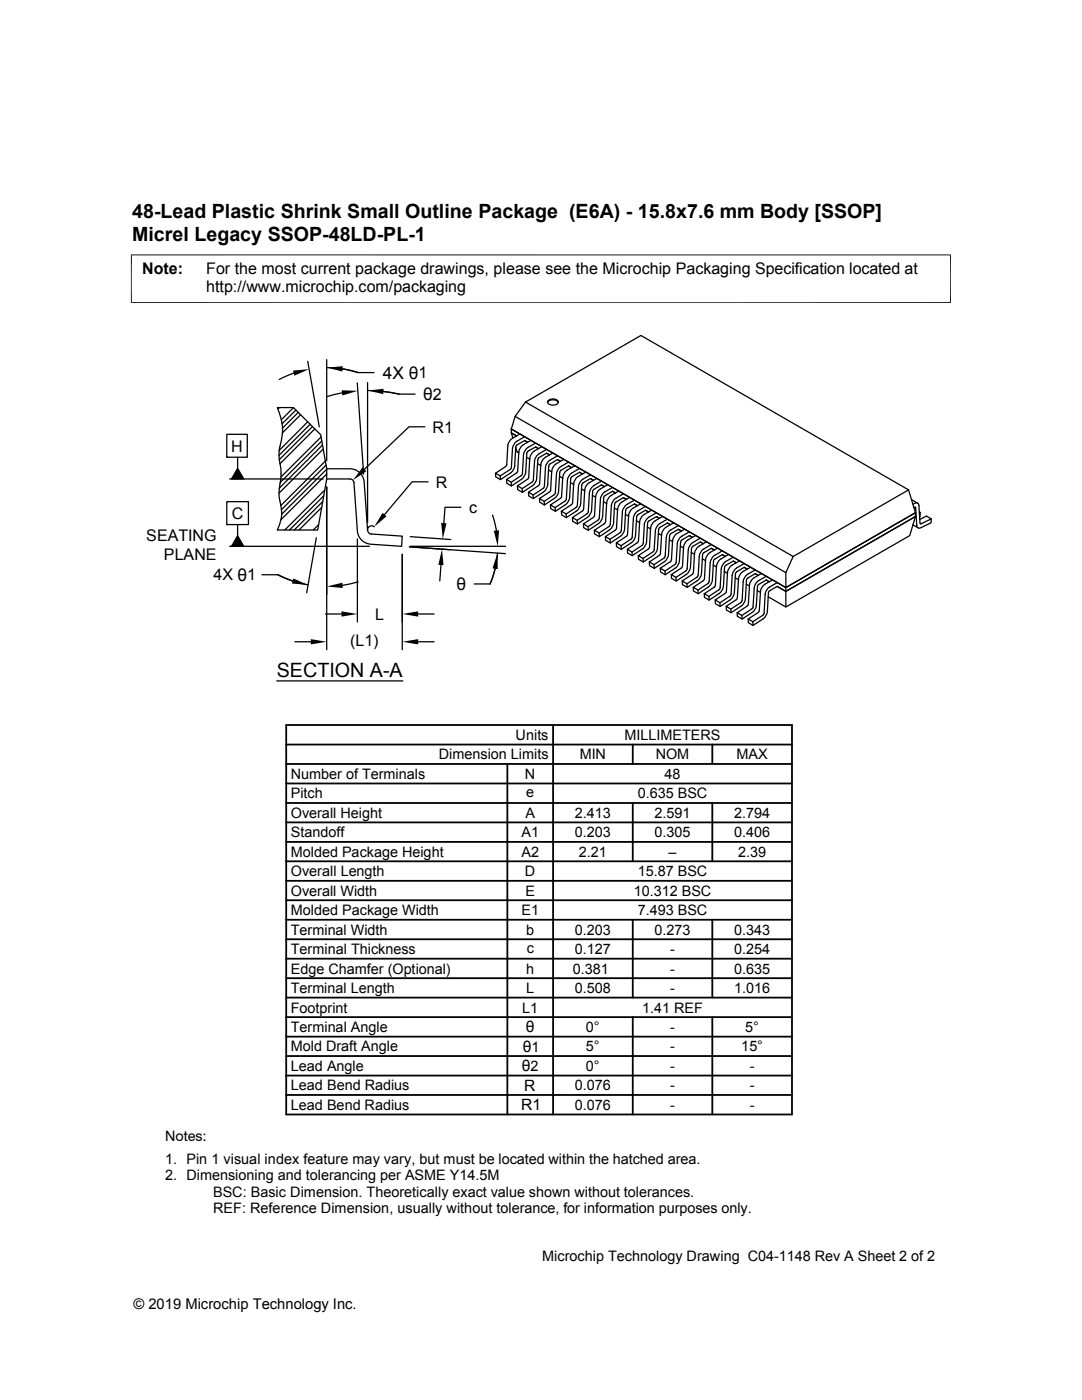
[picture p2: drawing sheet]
<svg xmlns="http://www.w3.org/2000/svg" width="216mm" height="279mm" viewBox="0 0 216 279" stroke-linecap="round" stroke-linejoin="round" font-family="sans-serif">
<g fill="none" stroke="#000" stroke-width=".25">
<path d="M58.6 74.5l-2.9 1.2M61.4 72.1l2.3 13.1M65.2 73.4h1.3a19.8 19.8 0 0 1 5 1M65.2 71.8v20.2M68.2 78.4l-3 .8M68.3 73.6l3.1 .8M71.3 76.4l1.3 18.2M71.5 74.4h3.1M73.3 76.3v27.9M73.3 77.9a29.6 29.6 0 0 1 6.4 .8h3.1M76.5 78.1l3.1 .6M45.3 86.7h4v4.5h-4z"/>
<path d="M45.3 91.2h.1M45.8 95.6h18.7M47.4 91.2v2.3M47.4 93.5l1.2 2.1h-2.4zM55.4 81.3h3.1l5.5 5.5 1.2 6.8v2l-1.8 10.2h-8a8 8 0 0 0 .3-6.5v-1.8a12 12 0 0 0 0-5.9 8.4 8.4 0 0 1 .5-3.7 9.9 9.9 0 0 0-.8-6.6zM55.8 81.3l-.3 .3M58.6 81.3l-2.5 2.5M59.1 81.8l-2.8 2.8M59.5 82.3l-3.1 3.1M60 82.8l-3.6 3.6M61.4 84.2l-5.7 5.7M61.9 84.7l-6.2 6.2"/>
<path d="M62.4 85.1l-6.7 6.6M62.8 85.6l-6.9 6.9M64.1 87.2l-8 8M64.2 88l-8.3 8.3M64.3 88.8l-8.6 8.6M64.5 89.6l-8.8 8.8M64.6 99l-6.8 6.8M64.8 97.8l-8 8M64.9 92l-8.9 8.9M65.1 92.8l-8.9 8.9M65.2 93.6h4.6a2.84 2.84 0 0 1 2.9 2.6l.6 9.6M65.2 95.6h4.6l.5 .1 .3 .4 .7 9.9a2.85 2.85 0 0 0 2.7 2.6l6.1 .4 .2-2-6.2-.4-.4-.2-.4-.6"/>
<path d="M65.2 94.6l-9.1 9.1M65.2 93.6l-9 9M65.2 97.2v32.5M84.8 85.2h-3.2l-8.9 8.5M85.4 96.2h-3.2l-5.5 6.5M102 85.6l54.8 31.7v.7M102 85.6v.8l1.1 .6-1.1-.6 .3 1M102 85.6l54.8 31.7 25.9-15M102.8 83.1l-.8 2.5M102.9 89.3l.3 .9 .3 .2M103.7 86.6l-1.6 1-.7 .9-.3 4.4-2.2 1.5 .9 .6 .1 .7M104.7 87.2l-1.7 .9-.6 .9-.4 4.5-2.2 1.5"/>
<path d="M104.9 80.2l-2.1 2.9 54 31.2 1.5-3.2-53.4-30.9 23-13.2 53.4 30.8-23 13.3M105.1 91.3l.6 .3M105.3 88.3l-.6-.4-1.7 1.1-.3 4.1-.3 .7-.4 .5-2.1 1.4-1-.5v-.8M105.9 87.9l-1.6 1-.6 .8-.5 4.5-2.1 1.5 .9 .5v.8M106.9 88.4l-1.7 1-.6 .9-.4 4.4-2.2 1.5M107.3 92.5l.6 .4M107.5 89.5l-.6-.3-1.7 1-.3 4.2-.7 1.1-2.2 1.5-.9-.6v-.7M108.1 89.2l-1.7 .9-.6 .9-.4 4.5-2.1 1.5 .9 .5v.8M109.1 89.7l-1.7 1-.6 .8-.4 4.5-2.2 1.5M109.3 80a1.15 1.15 0 0 1 1.1-.5 1.15 1.15 0 0 1 1 .8 1.3 1.3 0 0 1-2.1 0zM109.5 93.8l.6 .4M109.7 90.8l-.6-.4-1.7 1-.3 4.3-.3 .6-.4 .5-2.2 1.5-.9-.6v-.7"/>
<path d="M110.3 90.4l-1.7 1-.6 .8-.4 4.5-2.1 1.5 .9 .6v.7M111.3 91l-1.7 .9-.6 .9-.5 4.5-2.1 1.5M111.4 80.3a1.28 1.28 0 0 0-2.1 0M111.7 95.1l.6 .3M111.8 92.1l-.5-.4-1.6 .9-.2 .3-.2 4-.7 1.2-2.2 1.4-.9-.5v-.8M112.5 91.7l-1.7 1-.6 .8-.4 4.6-2.2 1.4 1 .6v.7M113.5 92.2l-1.7 1-.6 .8-.5 4.6-2.1 1.5M113.8 96.3l.7 .4M114 93.3l-.5-.3-1.7 1-.4 4.2-.2 .6-.4 .5-2.2 1.5-.9-.6-.1-.7M114.7 92.9l-1.7 1-.6 .8-.4 4.6-2.2 1.5 1 .5v.7M115.6 93.5l-1.6 1-.7 .8-.4 4.5-2.1 1.5M116 97.6l.7 .4"/>
<path d="M116.2 94.6l-.6-.3-1.6 1-.4 4.2-.4 .9-2.4 1.6-.9-.5-.1-.7M116.9 94.2l-1.7 1-.6 .9-.4 4.4-2.2 1.5 1 .6v.7M117.8 94.8l-1.6 .9-.7 .9-.4 4.4-2.1 1.6M118.2 98.9l.7 .3M118.4 95.9l-.6-.4-1.6 1.1-.3 3.9-.3 .8-.4 .6-2.2 1.4-.9-.5-.1-.8M119.1 95.5l-1.7 1-.6 .8-.5 4.5-2.1 1.5 1 .5v.8M120 96l-1.6 1-.7 1-.4 4.4-2.1 1.4M120.6 97.1l-.6-.3-1.6 1-.4 4.2-.7 1.1-2.1 1.5-.9-.6-.1-.7M121.3 96.7l-1.7 1-.6 .9-.4 4.5-2.2 1.5 .9 .5 .1 .7M122.2 97.3l-1.7 1-.6 .8-.4 4.5-2.2 1.5M122.8 98.4l-.6-.4-1.7 1.1-.3 3.9-.2 .9-.5 .5-2.1 1.4-.9-.5-.1-.7M123.5 98l-1.7 1-.6 .9-.4 4.4-2.2 1.5 .9 .6 .1 .7"/>
<path d="M124.4 98.6l-1.7 .9-.6 .9-.4 4.5-2.2 1.5M125 99.7l-.6-.4-1.7 1-.3 4.2-.4 .9-2.4 1.7-1-.5v-.8M125.6 99.3l-1.6 .9-.6 .9-.5 4.5-2.1 1.5 .9 .5 .1 .8M126.6 99.8l-1.7 1-.6 .8-.4 4.5-2.2 1.5M181.3 97.8l1.4 4.5M181.9 99.8l1.2 .6M45.3 100.1h4.3v4.6h-4.3zM45.3 104.7h.1M45.8 109h27.9M47.4 104.7v2.2M47.4 106.9l1.2 2.1h-2.4zM52.3 114.7h3.1a21 21 0 0 0 6.1 2"/>
<path d="M55.5 114.7l2.9 1.3M63.1 107.3l-1.9 11M63.6 104.7l-1.1 1.1M64.2 101.3l-4.5 4.5M64.4 100.1l-5.7 5.7M71.3 107.5v16.6M71.5 116.1l-3.1 .7M74.7 105.1a.81 .81 0 0 0-.9-.1 .81 .81 0 0 0-.5 .8M80.3 110.6v19.1M81.7 109.1l19.2 1.4M81.9 107.1l8 .6M81.9 109h19"/>
<path d="M88 112.8l-.2 3.1M92 101.2h-3.2l-.2 3.2M98.3 102.8l.8 3.1M98.8 113.5l-1 3M99.3 110.4a18.6 18.6 0 0 1-1.5 6.1h-3.2M120.4 100.1l.7 .4M122.6 101.4l.6 .4M124.8 102.7l.6 .3M127 103.9l.6 .4M127.2 100.9l-.6-.3-1.7 1-.3 4-.2 .8-.5 .5-2.1 1.5-1-.6v-.7M127.8 100.5l-1.6 1-.6 .9-.4 4.4-2.2 1.6 .9 .5 .1 .7M128.8 101.1l-1.7 1-.6 .8-.4 4.5-2.2 1.5"/>
<path d="M129.2 105.2l.6 .4M129.4 102.2l-.6-.4-1.7 1-.3 4.2-.2 .7-.5 .5-2.1 1.4-1-.5v-.7M130 101.8l-1.6 1-.6 .8-.4 4.5-2.2 1.5 .9 .6 .1 .7M131 102.3l-1.7 1-.6 .9-.5 4.5-2.1 1.5M131.4 106.4l.6 .4M131.6 103.4l-.6-.3-1.7 1.1-.3 4.1-.7 1.2-2.1 1.4-1-.5v-.8M132.2 103.1l-1.6 1-.7 .8-.4 4.6-2.1 1.4 .9 .5 .1 .8M133.2 103.6l-1.7 1-.6 .8-.5 4.6-2.1 1.4M133.6 107.7l.6 .4M133.8 104.7l-.6-.3-1.7 1.1-.3 4.1-.3 .6-.4 .5-2.1 1.5-1-.6v-.7M134.4 104.3l-1.6 1-.6 .8-.5 4.6-2.1 1.5 .9 .5 .1 .7M135.4 104.9l-1.7 1-.6 .8-.4 4.5-2.2 1.5"/>
<path d="M135.8 109l.6 .3M136 106l-.6-.4-1.7 1.1-.3 4.1-.5 1-2.3 1.6-1-.5v-.7M136.6 105.6l-1.7 1-.6 .8-.4 4.5-2.2 1.5 1 .6v.7M137.6 106.2l-1.7 .9-.6 .9-.5 4.5-2.1 1.5M137.9 110.3l.7 .3M138.2 107.3l-.6-.4-1.7 1-.3 4.2-.3 .6-.4 .6-2.2 1.4-.9-.5-.1-.8M138.8 106.9l-1.7 .9-.6 .9-.4 4.5-2.2 1.5 1 .5v.8M139.7 107.4l-1.6 1-.6 .9-.5 4.5-2.1 1.4M140.1 111.5l.7 .4M140.3 108.5l-.6-.3-1.6 1-.3 4.2-.7 1.1-2.2 1.5-.9-.6-.1-.7M141 108.1l-1.7 1-.6 .9-.4 4.5-2.2 1.5 1 .5v.7M141.9 108.7l-1.6 .9-.6 .9-.5 4.5-2.1 1.5"/>
<path d="M142.3 112.8l.7 .4M142.5 109.8l-.6-.4-1.6 1.1-.3 3.9-.3 .9-.4 .5-2.2 1.4-.9-.5-.1-.7M143.2 109.4l-1.7 1-.6 .9-.4 4.4-2.2 1.5 1 .6v.7M144.1 109.9l-1.6 1-.6 .9-.5 4.5-2.1 1.5M144.5 114l.7 .4M144.7 111l-.6-.3-1.7 1.1-.3 4.1-.4 .9-2.4 1.7-.9-.6-.1-.7M145.4 110.7l-1.7 .9-.6 .9-.4 4.5-2.2 1.5 1 .5v.8M146.3 111.2l-1.6 1-.7 .8-.4 4.5-2.1 1.5M146.7 115.3l.6 .4M146.9 112.3l-.6-.3-1.7 1-.2 4-.3 .8-.4 .5-2.2 1.5-.9-.6-.1-.7M147.6 111.9l-1.7 1-.6 .9-.4 4.4-2.2 1.5 1 .6v.7M148.5 112.5l-1.6 1-.7 .8-.4 4.5-2.1 1.5"/>
<path d="M148.9 116.6l.6 .3M149.1 113.6l-.6-.4-1.6 1-.4 4.2-.2 .7-.4 .5-2.2 1.4-1-.5v-.8M149.8 113.2l-1.7 1-.6 .8-.5 4.6-2.1 1.4 .9 .6 .1 .7M150.7 113.7l-1.7 1-.6 .9-.4 4.4-2.2 1.6M151.1 117.8l.6 .4M151.3 114.8l-.6-.3-1.7 1.1-.3 4.1-.7 1.2-2.1 1.4-1-.5v-.8M152 114.4l-1.7 1-.6 .9-.4 4.4-2.2 1.6 .9 .5 .1 .7M152.9 115l-1.7 1-.6 .8-.4 4.6-2.2 1.4M153.5 116.1l-.6-.3-1.7 1-.3 4.2-.2 .6-.5 .5-2.1 1.4-1-.5v-.7M154.2 115.7l-1.7 1-.6 .8-.5 4.6-2.1 1.4 .9 .6 .1 .7M155.1 117l1.7 1M155.1 117l1.7 1v3.1l-3.5-2"/>
<path d="M155.1 116.3l-1.7 .9-.6 .9-.4 4.5-2.2 1.5M155.1 117l-1.6 .9-.2 .4-.2 3.9-.5 1-2.3 1.6-1-.5v-.8M156.8 118l25.9-14.9-1.2 3.8-24.7 14.2M182.2 100.6l.3-.1a.54 .54 0 0 1 .6-.1 .54 .54 0 0 1 .3 .5l.2 3.6 2.2-1-.9-.5-1.4 .7M182.2 104.7l1 .6M182.4 101.3h.3l.2 3.5a.54 .54 0 0 0 .3 .5 .54 .54 0 0 0 .6 0l2-1v-.8M182.7 102.3l-25.9 15v-3M182.7 102.3v.8l-25.9 14.9M183.5 102.2l.1 .1-.1 .1M183.6 102.3l-.1 .8M55.2 135.9h25.2M58.8 128.1h3.2"/>
<path d="M65 122.5h3.1M83.4 122.5h3.2M83.4 128.1h3.2"/>
</g>
<g fill="none" stroke="#000" stroke-width=".36">
<path d="M57.1 156.4h100.9M57.1 152.5h100.9M57.1 148.6h100.9M57.1 144.7h100.9v77.7h-100.9zM101.2 152.5v69.9M110.4 144.7v77.7M126.3 148.6v3.9M142.1 148.6v3.9M57.1 164.1h100.9M57.1 160.3h100.9M57.1 175.8h100.9M57.1 171.9h100.9"/>
<path d="M57.1 168h100.9M57.1 179.7h100.9M126.3 160.3v11.6M142.1 160.3v11.6M57.1 191.3h100.9M57.1 183.6h100.9M57.1 187.5h100.9M57.1 199.1h100.9M57.1 195.2h100.9M126.3 183.6v15.5M142.1 183.6v15.5M57.1 203h100.9"/>
<path d="M57.1 210.8h100.9M57.1 206.9h100.9M57.1 214.7h100.9M57.1 218.5h100.9M126.3 203v19.4M142.1 203v19.4"/>
</g>
<path d="M26.1 50.9h163.7M26.2 50.8v9.7M189.7 50.8v9.7M26.1 60.4h163.7" fill="none" stroke="#000" stroke-width=".2"/>
<g fill="#000">
<path d="M58.5 74l3.2-.3-3 1.3zM68.2 77.9l3.2 .1-3.1 .9zM65.2 73.4l3.2-.3-.1 1zM73.3 77.9l3.2-.3v1.1zM47.4 93.5l1.2 2.1h-2.4zM72.3 93.3l.8 .7-2.7 1.8zM47.4 106.9l1.2 2.1h-2.4zM58.5 115.4l3 1.3-3.2-.2zM65.2 117.1l3.1-.8 .1 1zM76.3 102.4l.8 .6-2.4 2.1zM88.2 109.6l.3 3.2-1-.1zM88 104.4h1.1l-.8 3.2z"/>
<path d="M99.3 110.4v3.2l-1-.2zM98.5 105.9l1.1-.1-.3 3.2zM62 127.6l3.2 .5-3.2 .5zM68.1 122l3.2 .5-3.2 .6zM80.3 122.5l3.1-.5v1.1zM80.3 128.1l3.1-.5v1z"/>
</g>
<g font-size="3.9">
<text x="26.4" y="43.5">48-Lead Plastic Shrink Small Outline Package (E6A) - 15.8x7.6 mm Body [SSOP]</text>
<text x="26.4" y="48">Micrel Legacy SSOP-48LD-PL-1</text>
<text x="55.2" y="135">SECTION A-A</text>
</g>
<g font-size="3.5">
<text x="76.4" y="75.6">4X θ1</text>
<text x="84.5" y="79.9">θ2</text>
<text x="91.1" y="117.8">θ</text>
</g>
<g font-size="3.2">
<text x="28.4" y="54.6">Note:</text>
<text x="41.1" y="58.3">http://www.microchip.com/packaging</text>
<text x="41.1" y="54.6">For the most current package drawings, please see the Microchip Packaging Specification located at</text>
<text x="86.3" y="86.3">R1</text>
<text x="46.1" y="90.1">H</text>
<text x="87" y="97.3">R</text>
<text x="29.2" y="107.9">SEATING</text>
<text x="46.2" y="103.5">C</text>
<text x="93.6" y="102.4">c</text>
<text x="32.7" y="111.7">PLANE</text>
<text x="42.6" y="115.8">4X θ1</text>
<text x="74.8" y="123.7">L</text>
<text x="69.8" y="128.9">(L1)</text>
</g>
<g font-size="3.1">
<text x="104.3" y="209.9">θ1</text>
<text x="104.9" y="206">θ</text>
<text x="104.1" y="213.8">θ2</text>
<text x="104" y="221.6">R1</text>
<text x="104.6" y="217.7">R</text>
</g>
<g font-size="2.9">
<text x="102.9" y="147.7">Units</text>
<text x="124.6" y="147.7">MILLIMETERS</text>
<text x="58" y="155.4">Number of Terminals</text>
<text x="87.6" y="151.6">Dimension Limits</text>
<text x="104.8" y="155.4">N</text>
<text x="115.7" y="151.6">MIN</text>
<text x="130.8" y="151.6">NOM</text>
<text x="132.6" y="155.4">48</text>
<text x="147" y="151.6">MAX</text>
<text x="58" y="159.3">Pitch</text>
<text x="105" y="159">e</text>
<text x="127.3" y="159.3">0.635 BSC</text>
<text x="58" y="163.2">Overall Height</text>
<text x="58" y="167.1">Standoff</text>
<text x="104.1" y="167.1">A1</text>
<text x="104.8" y="163.2">A</text>
<text x="114.7" y="163.2">2.413</text>
<text x="114.7" y="167.1">0.203</text>
<text x="130.6" y="163.2">2.591</text>
<text x="130.6" y="167.1">0.305</text>
<text x="146.5" y="163.2">2.794</text>
<text x="146.5" y="167.1">0.406</text>
<text x="58" y="171">Molded Package Height</text>
<text x="104.1" y="171">A2</text>
<text x="115.5" y="171">2.21</text>
<text x="133.4" y="171">–</text>
<text x="147.3" y="171">2.39</text>
<text x="58" y="178.8">Overall Width</text>
<text x="58" y="174.9">Overall Length</text>
<text x="104.8" y="174.9">D</text>
<text x="104.8" y="178.8">E</text>
<text x="126.4" y="178.8">10.312 BSC</text>
<text x="127.3" y="174.9">15.87 BSC</text>
<text x="58" y="182.6">Molded Package Width</text>
<text x="104" y="182.6">E1</text>
<text x="127.3" y="182.6">7.493 BSC</text>
<text x="58" y="186.5">Terminal Width</text>
<text x="58" y="190.4">Terminal Thickness</text>
<text x="105" y="186.5">b</text>
<text x="105.1" y="190.1">c</text>
<text x="114.7" y="190.4">0.127</text>
<text x="114.7" y="186.5">0.203</text>
<text x="130.6" y="186.5">0.273</text>
<text x="133.7" y="190.4">-</text>
<text x="146.5" y="190.4">0.254</text>
<text x="146.5" y="186.5">0.343</text>
<text x="58" y="194.3">Edge Chamfer (Optional)</text>
<text x="105" y="194.3">h</text>
<text x="114.3" y="194.3">0.381</text>
<text x="133.7" y="194.3">-</text>
<text x="146.5" y="194.3">0.635</text>
<text x="58" y="198.2">Terminal Length</text>
<text x="58" y="202.1">Footprint</text>
<text x="104.2" y="202.1">L1</text>
<text x="105" y="198.2">L</text>
<text x="114.7" y="198.2">0.508</text>
<text x="128.1" y="202.1">1.41 REF</text>
<text x="133.7" y="198.2">-</text>
<text x="146.5" y="198.2">1.016</text>
<text x="58" y="206">Terminal Angle</text>
<text x="58" y="209.8">Mold Draft Angle</text>
<text x="116.9" y="209.8">5°</text>
<text x="116.9" y="206">0°</text>
<text x="133.7" y="209.8">-</text>
<text x="133.7" y="206">-</text>
<text x="147.9" y="209.8">15°</text>
<text x="148.7" y="206">5°</text>
<text x="58" y="213.7">Lead Angle</text>
<text x="116.9" y="213.7">0°</text>
<text x="133.7" y="213.7">-</text>
<text x="149.6" y="213.7">-</text>
<text x="58" y="221.5">Lead Bend Radius</text>
<text x="58" y="217.6">Lead Bend Radius</text>
<text x="114.7" y="221.5">0.076</text>
<text x="114.7" y="217.6">0.076</text>
<text x="133.7" y="221.5">-</text>
<text x="133.7" y="217.6">-</text>
<text x="149.6" y="221.5">-</text>
<text x="149.6" y="217.6">-</text>
<text x="32.9" y="227.6">Notes:</text>
<text x="32.9" y="232.2">1. Pin 1 visual index feature may vary, but must be located within the hatched area.</text>
<text x="32.9" y="235.5">2. Dimensioning and tolerancing per ASME Y14.5M</text>
<text x="42.5" y="238.8">BSC: Basic Dimension. Theoretically exact value shown without tolerances.</text>
<text x="42.5" y="242.2">REF: Reference Dimension, usually without tolerance, for information purposes only.</text>
<text x="108.2" y="251.7">Microchip Technology Drawing C04-1148 Rev A Sheet 2 of 2</text>
<text x="26.6" y="261.3">© 2019 Microchip Technology Inc.</text>
</g>
</svg>
